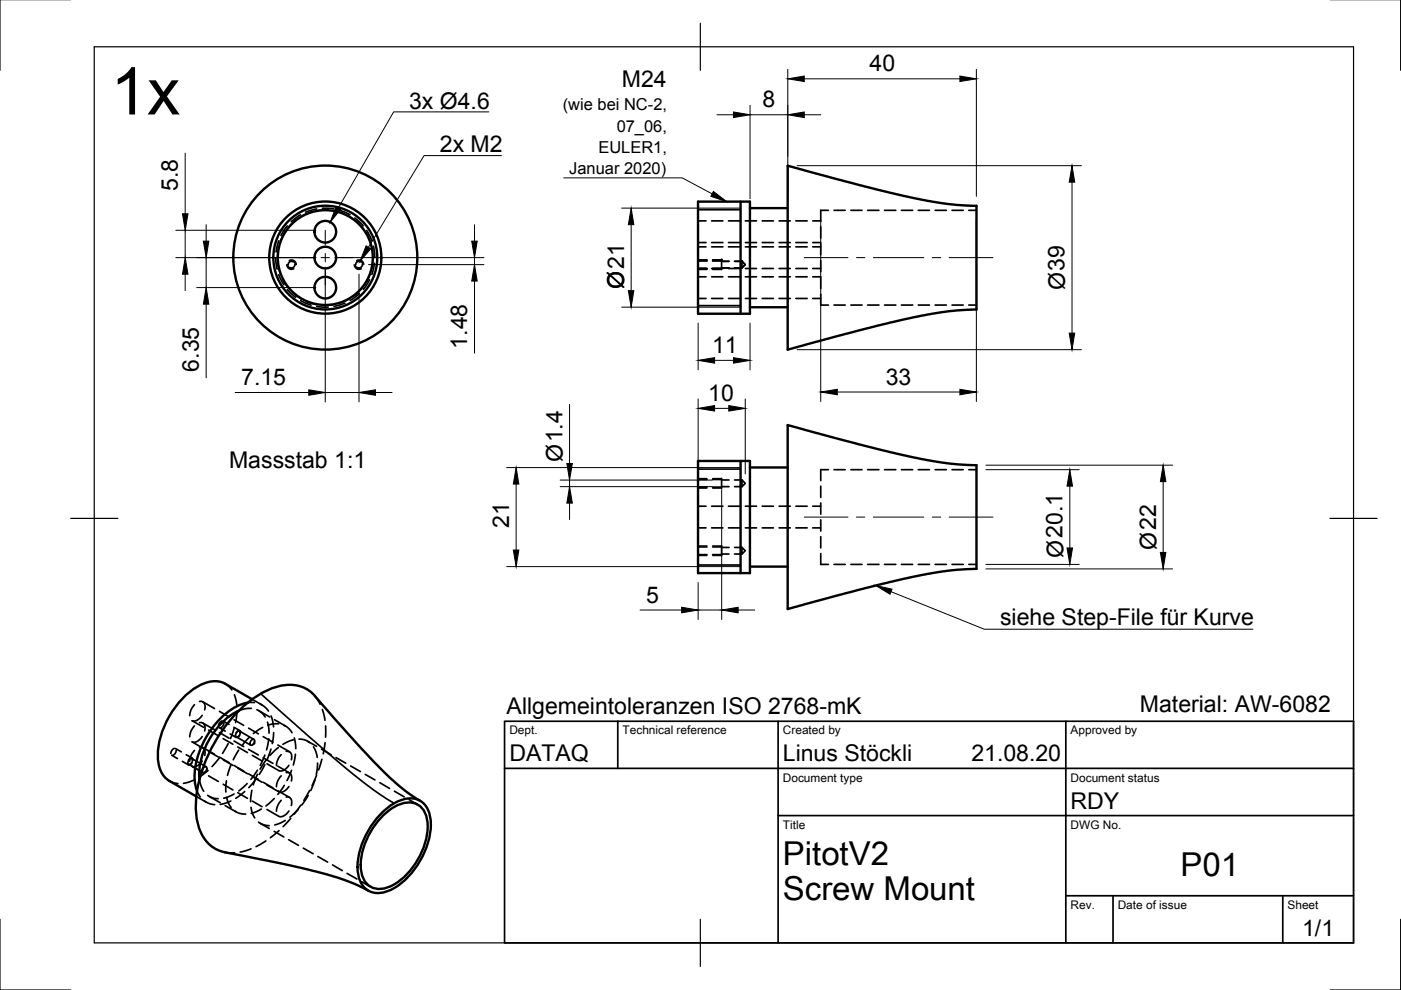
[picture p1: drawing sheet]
<svg xmlns="http://www.w3.org/2000/svg" width="297mm" height="210mm" viewBox="0 0 297 210" stroke-linecap="round" stroke-linejoin="round" font-family="sans-serif">
<!-- layer: Sichtbar -->
<g fill="none" stroke="#000" stroke-width=".51">
<path d="M167 35.1l15.4 4.2 11.4 2.7 6.9 1.2 6.3 .4v22l-6.3 .5-6.9 1.2-11.4 2.7-15.4 4.1zM148 42.7h11v23.8h-11zM157 42.7v23.8M159 44.1h8M159 65.1h8M148 97.7h11v23.8h-11zM157 97.7v23.8M159 99.1h8M167 90.1l15.4 4.2 11.4 2.7 6.9 1.2 6.3 .4v22l-6.3 .4-6.9 1.3-11.4 2.7-15.4 4.1zM159 120.1h8M47.8 145l5.7 3.3M47.8 145a6.1 6.1 0 0 0-6.5 .9 18.5 18.5 0 0 0-7.8 14.8 5.7 5.7 0 0 0 2.4 4.9l5.7 3.3"/>
<path d="M50.7 150.7a15.8 15.8 0 0 0-8.4 14.5M52.6 149a13.4 13.4 0 0 0-8.2 6.3 16 16 0 0 0-2.9 11.6l.3 .8M80.8 172.5a9.3 9.3 0 0 1 6.7-3.2 4.4 4.4 0 0 1 3.8 4.4 16.5 16.5 0 0 1-8.8 15.1 4.4 4.4 0 0 1-6.6-3.8 16.5 16.5 0 0 1 4.9-12.5zM80.8 173.3a9.1 9.1 0 0 1 5.8-3.2 3.9 3.9 0 0 1 4 3.9 15 15 0 0 1-8.1 14 4 4 0 0 1-6-3.4 15.1 15.1 0 0 1 4.3-11.3zM89.1 169.8a52.6 52.6 0 0 1-11.5-10.1l-9.5-10.6a8.4 8.4 0 0 0-4.8-3.7 12 12 0 0 0-9.4 2.6 30.8 30.8 0 0 0-12.4 22.8 10.4 10.4 0 0 0 3.3 8.6 9.4 9.4 0 0 0 4.9 1.7l11.9 2.4 7.8 1.9a38.8 38.8 0 0 1 8.7 3.5"/>
<circle cx="69" cy="54.6" r="11"/>
<circle cx="69" cy="54.6" r="10.1"/>
<circle cx="69" cy="54.6" r="11.9"/>
<circle cx="69" cy="54.6" r="2.3"/>
<circle cx="69" cy="49.1" r="2.3"/>
<circle cx="69" cy="54.6" r="19.5"/>
<circle cx="69" cy="61" r="2.3"/>
</g>
<!-- layer: Verdeckt -->
<g fill="none" stroke="#000" stroke-width=".36">
<path d="M58.5 54.6l.3 2.5M59.1 51l-.6 2.4M59.1 58.2l1.1 2.2M60.9 47.9l-1.3 2M61 56.1a.8 .8 0 0 0 1.2 .7M61.4 55.4a.8 .8 0 0 1 1.2 .7M62.2 55.5a.69 .69 0 0 0-1.1 .6M62.5 56.1a.7 .7 0 0 1-1.1 .6M63.7 45.5l-2 1.5M67.1 44.3l-2.3 .7M68.3 44.1l2.5 .2M72 44.6l2.2 .9"/>
<path d="M75.2 46.2l1.8 1.7M75.3 56.1a.8 .8 0 0 0 1.2 .7M75.7 55.4a.8 .8 0 0 1 1.2 .7M76.5 55.5a.69 .69 0 0 0-1.1 .6M76.8 56.1a.7 .7 0 0 1-1 .6M77.7 48.9l1.1 2.1M78.4 59.3l-1.4 2.1M79.2 52.2l.3 2.4M79.4 55.8l-.6 2.4M148 58.7h1.7M148 52.3h1.7M148 56.9h1.9"/>
<path d="M148 46.8h1.7M148 51.4h1.7M148 55.3h1.9M150.9 58.7h2.4M150.9 52.3h2.4M150.9 56.9h2.4M150.9 46.8h2.4M150.9 51.4h2.4M151.1 55.3h1.9M153 55.1v2M153 55.4h1.6M153 56.8h1.6"/>
<path d="M154.5 58.7h2.3M154.5 52.3h2.3M154.5 56.9h2.3M154.5 46.8h2.3M154.5 51.4h2.3M155.7 55.4h1.6M157.3 55.4v1.4M157.3 55.4l.7 .7-.7 .7M157.3 55.4l.7 .7-.7 .7h-1.6h1.6M158 58.7h2.4M158 52.3h2.4M158 56.9h2.4"/>
<path d="M158 46.8h2.4M158 51.4h2.4M161.6 58.7h2.4M161.6 52.3h2.4M161.6 56.9h2.4M161.6 46.8h2.4M161.6 51.4h2.4M165.2 58.7h2.4M165.2 52.3h2.4M165.2 56.9h2.4M165.2 46.8h2.4M165.2 51.4h2.4"/>
<path d="M168.7 58.7h2.4M168.7 52.3h2.4M168.7 56.9h2.4M168.7 46.8h2.4M168.7 51.4h2.4M172.3 58.7h1.7M172.3 52.3h1.7M172.3 56.9h1.7M172.3 46.8h1.7M172.3 51.4h1.7M174 58.8v2.4M174 55.2v2.4"/>
<path d="M174 51.7v2.3M174 48.1v2.4M175.6 44.6h-1.6v2.3M176.8 44.6h2.4M180.4 44.6h2.4M184 44.6h2.4M187.5 44.6h2.4M191.1 44.6h2.4M194.7 44.6h2.4M198.3 44.6h2.3M201.8 44.6h2.4M205.4 44.6h1.6"/>
<path d="M60.9 61.4l1.8 1.6M63.7 63.7l2.3 1M67.2 65l2.4 .1M73.1 64.3l-2.3 .7M76.2 62.3l-2 1.4M148 63.3h1.7M150.9 63.3h2.4M154.5 63.3h2.3M158 63.3h2.4M161.6 63.3h2.4M165.2 63.3h2.4M168.7 63.3h2.4"/>
<path d="M172.3 63.3h1.7M174 62.4v2.3h1.6M176.8 64.7h2.4M180.4 64.7h2.4M184 64.7h2.4M187.5 64.7h2.4M191.1 64.7h2.4M194.7 64.7h2.4M198.3 64.7h2.3M201.8 64.7h2.4M205.4 64.7h1.6M175.6 99.6h-1.6v2.3"/>
<path d="M176.8 99.6h2.4M180.4 99.6h2.4M184 99.6h2.4M187.5 99.6h2.4M191.1 99.6h2.4M194.7 99.6h2.4M198.3 99.6h2.3M201.8 99.6h2.4M205.4 99.6h1.6M148 107.3h1.7M148 111.9h1.7M148 116h1.9"/>
<path d="M148 117.6h1.9M148 101.7h1.9M148 103.3h1.9M150.9 107.3h2.4M150.9 111.9h2.4M151.1 116h1.9M151.1 117.6h1.9M151.1 101.7h1.9M151.1 103.3h1.9M153 115.7v2.1M153 101.4v2.1M153 101.8h1.6"/>
<path d="M153 103.2h1.6M153 116.1h1.6M153 117.5h1.6M154.5 107.3h2.3M154.5 111.9h2.3M155.7 101.8h1.6M155.7 103.2h1.6M155.7 116.1h1.6M155.7 117.5h1.6M157.3 101.8v1.4M157.3 116.1v1.4M157.3 101.8l.7 .7-.7 .7"/>
<path d="M157.3 116.1l.7 .7-.7 .7M158 107.3h2.4M158 111.9h2.4M161.6 107.3h2.4M161.6 111.9h2.4M165.2 107.3h2.4M165.2 111.9h2.4M168.7 107.3h2.4M168.7 111.9h2.4M172.3 107.3h1.7M172.3 111.9h1.7M174 117.4v2.3h1.6"/>
<path d="M174 113.8v2.4M174 110.2v2.4M174 106.7v2.3M174 103.1v2.4M176.8 119.7h2.4M180.4 119.7h2.4M184 119.7h2.4M187.5 119.7h2.4M191.1 119.7h2.4M194.7 119.7h2.4M198.3 119.7h2.3M201.8 119.7h2.4"/>
<path d="M205.4 119.7h1.6M37 158.7l-.4 .2-.4 .8M37.2 158.7l1.3 .7M37.4 159.1l-.3 .7-.5 .3M40.7 157.3l2.5 1.4M40.7 152.8l2.5 1.4M41.2 159.1l-.7 1.1-.3 1.2M41.2 153.9l-.7 1.2-.3 1.1M41.2 149.4l-.7 1.2-.3 1.1M42.3 158.4a1.13 1.13 0 0 1 1.1 .6 1.13 1.13 0 0 1 0 1.2M42.3 153.2a1.13 1.13 0 0 1 1.1 .6 1.13 1.13 0 0 1 0 1.2M42.3 148.7a1.14 1.14 0 0 1 1.1 .6 1.14 1.14 0 0 1 0 1.2"/>
<path d="M42.9 156.2a1.9 1.9 0 0 1-2.1 1.1M42.9 151.7a1.97 1.97 0 0 1-2.1 1.1M43 158.5l2.5 1.4M43 153.3l2.5 1.4M43 148.8l2.5 1.4M44.2 159.3l2.1 1.2M44.2 154.8l2.1 1.2M46.5 154.3l1.3 .7M46.5 155.3l2.1 1.2M46.5 150.8l2.1 1.2M47.1 152.9l-.5 .3-.3 .7M47.3 156.6l2.1 1.2"/>
<path d="M47.3 152.9l1.3 .7M47.5 153.3l-.3 .7-.5 .3M47.8 145l1.3 1.3M48.4 157.7l-1.2 2M48.8 155.6l1.2 .7M49.6 154.2l1.2 .7M49.6 157.1l2.1 1.2M49.6 152.6l2.1 1.2M49.7 154.3l-.8 2.3M49.7 147.3l.5 2.3M50.1 156.2l3 1.8M50.2 150.8l-.2 2.4"/>
<path d="M50.3 155.2a.4 .4 0 0 1 .6-.1 .4 .4 0 0 1 0 .6l-.1 .1a.46 .46 0 0 1-.6 .5 .46 .46 0 0 1-.1-.8zM50.4 158.4l2.1 1.2M50.6 159l-1.2 2.1M50.8 155.9v.1a.46 .46 0 0 1-.5 .4 .46 .46 0 0 1-.4-.5M50.8 155l3 1.8M51 155.3a.47 .47 0 0 0-.5-.4 .47 .47 0 0 0-.4 .4M52.7 158.9l2.1 1.2M52.7 154.4l2.1 1.2M52.9 156.3l-1.6 1.8M53.3 157a.41 .41 0 0 1 .6-.2 .41 .41 0 0 1 0 .7l-.2 .2a.41 .41 0 0 1-.6 .3 .41 .41 0 0 1 0-.7zM53.3 150.2l-1.4 .1-1.2 .4M53.5 148.3l2.1 1.2"/>
<path d="M54 149h-1.4M54 157.1v.6l-.5 .2M54.5 150.5l1.1 .7 .6 .8M54.9 150.7l2.3 1.3M55.1 149.3l.9 .4 .9 1.1M55.7 154.2l-2 1.3M55.8 156.2l2.1 1.2M56.7 153.1l.3 2.3M57 156.6l-.5 2.4M57.4 158.8l-.8 2.3M57.5 151.8l.5 2.3M58 155.3l-.3 2.4"/>
<path d="M58.2 152.6l2.3 1.3M58.9 158l2.5 1.4M59 158.5l-1.7 1.7M59.1 153.5h-.9l-1.4 .3M60.2 153.8l1.1 .7 .6 .9M60.7 159.3a1.14 1.14 0 0 1 1.1 .6 1.14 1.14 0 0 1 0 1.2M62.2 156.9l-2.2 .9M62.4 156.4l.3 2.3M62.6 159.9l-.4 2.3M63.4 156.7h.4a3.1 3.1 0 0 1 1.8 .8M65.3 157.2l1.8 1M66.5 158.3l.5 1.1 .3 1.2"/>
<path d="M66.8 147.6l1.1 1.7M68.2 158.8l2 1.2M68.3 150.4l.6 2.3M68.9 157.5l-.4 2.3M69 153.9v2.4M35.9 165.6l1.1 .4 .7 .1M36.4 160.1l1.2 .7M38.7 161.4l1.2 .8M39.5 160l1.2 .7M40 162l3 1.8M40.1 161.1a.41 .41 0 0 1 .6-.2 .41 .41 0 0 1 0 .6l-.2 .4a.41 .41 0 0 1-.6 .1 .41 .41 0 0 1 0-.7zM40.7 161.7v.1a.46 .46 0 0 1-.5 .4 .46 .46 0 0 1-.4-.4"/>
<path d="M40.7 160.8l3 1.8M40.7 162.5l2.5 1.4M40.9 161.1a.47 .47 0 0 0-.5-.4 .47 .47 0 0 0-.4 .4M41.2 165.4l-2.3 .7M41.6 168.9l2.1 1.2M41.8 167.7l.7 1.3M42.3 165.2l.3 1.3 .6 1.3M42.9 161.4a1.91 1.91 0 0 1-2.1 1.1M43.2 162.8a.42 .42 0 0 1 .6-.1 .42 .42 0 0 1 0 .6l-.1 .1a.45 .45 0 0 1-.7 .4 .45 .45 0 0 1 0-.8zM43.3 169.8l.8 .5 1.4 .3M43.9 162.9v.6l-.5 .3M44 168.6l1.3 .6 .9 .1"/>
<path d="M44.1 163.4l-1.9 1.4M44.2 164.5l2.1 1.2M44.4 168.9l2.3 1.3M46.5 160.7l-1.5 1.8M46.5 160.5l2.1 1.2M47.3 166.3l2.1 1.2M47.3 161.1l2.1 1.2M47.7 170.8l2.3 1.3M48 165.6l-.1 2.3M48 169.1l.3 .9 .7 1.2M48.9 169.8l-2.2 .8M49 162.2l-.8 2.2"/>
<path d="M49.6 162.3l2.1 1.2M49.6 168.4l-2.2 .8M49.8 172a3.4 3.4 0 0 0 2.3 .6M50.4 168.1l2.1 1.2M50.4 162.9l2.1 1.2M51.9 167.8l-1.9 1.5M52.4 166.1l-1.8 1.6M52.7 164.1l2.1 1.2M53.2 180l-2.3 .7M53.2 171.2l.4 1.4 .4 .8M53.4 167.6l-.3 2.4M53.5 169.9l2.1 1.1"/>
<path d="M53.5 164.7l2.1 1.2M53.5 160.2l2.1 1.1M54.3 165.2l-1.6 1.8M54.6 164.2l-.9 2.2M54.6 163.3l-1.4 1.9M54.8 174.3l1.1 .6 1.2 .2M55.2 174.6l1.9 1.1M55.4 171.5l-2.1 1M55.8 165.9l2.1 1.2M55.8 160.7l2.1 1.2M56.2 160.1l-1 2.2M56.2 162.2l-1.3 2"/>
<path d="M56.4 178.3l-2.1 1.2M56.5 161.1l-1.4 2M56.6 171.6l2.5 1.5M56.6 166.4l2.5 1.5M56.6 161.9l2.5 1.5M58.1 176.3l2.1 1.2M58.1 169.3l-1.7 1.6M58.9 167.7l2.5 1.4M58.9 162.4l2.5 1.5M59.2 176.1l-1.9 1.5M59.6 164.5l-.7 1.1-.3 1.2M59.6 169.7l-.7 1.2-.3 1.1"/>
<path d="M59.6 160l-.7 1.2-.3 1.1M60.3 166.5l-1.4 1.9M60.5 174l-2.2 .9M60.7 163.8a.98 .98 0 0 1 1 .3 .98 .98 0 0 1 .1 1v.5M60.7 169a.99 .99 0 0 1 1.1 1.3v.5M61.2 178l2.1 1.2M61.3 166.8a1.92 1.92 0 0 1-2.2 1.1M61.3 172a1.98 1.98 0 0 1-2.2 1.1M61.3 162.3a1.91 1.91 0 0 1-2.2 1.1M61.6 173.5l-1.6 1.8M61.8 163.3l-.9 2.2M63.2 171.6l-1.7 1.7"/>
<path d="M63.8 170.7l-1.4 1.9M64.3 179.8l2.1 1.2M65.3 168.7l-1.3 2M65.6 167.6l-1.2 2.1M66.8 165.4l-.9 2.2M67.1 164.4l-.9 2.2M67.3 161.8l-.2 2.4M68.2 161l-.7 2.3M71.2 160.6l2.1 1.2M74.3 162.4l2.1 1.2M77.4 164.2l2.1 1.2M80.5 166l2.1 1.2"/>
<path d="M83.6 167.8l2.1 1.1M86.7 169.5l1.9 1.1M47.7 180.7l2 .1M67.4 181.6l2.1 1.2M70.5 183.4l2.1 1.2M73.6 185.2l2.1 1.2M76.7 187l1.8 1"/>
</g>
<!-- layer: Verdeckt schmal -->
<g fill="none" stroke="#000" stroke-width=".25">
<path d="M58.9 55.8l.5 2.3M59.1 52.3l-.3 2.3M59.9 59.2l1.3 1.9M60.5 49.1l-1.1 2.1M60.8 56.1a1.03 1.03 0 0 0 1.5 .9M61.3 55.2a1.05 1.05 0 0 1 1.5 .9M62.9 46.5l-1.7 1.6M66 44.9l-2.1 .9M69.6 44.5l-2.4 .1M70.7 44.6l2.3 .7M74.1 45.8l1.8 1.5M75.1 56.1a1.03 1.03 0 0 0 1.5 .9"/>
<path d="M75.6 55.2a1.05 1.05 0 0 1 1.6 .9M76.8 48.1l1.2 2M78.5 51.2l.6 2.3M78.5 58.1l-1.1 2.1M79.1 54.6l-.3 2.4M148 55.1h1.9M148 57.1h1.9M151.1 55.1h1.9M151.1 57.1h1.9M62 62l1.9 1.4M64.9 64l2.3 .6M70.7 64.6l-2.4 .2"/>
<path d="M74 63.5l-2.1 .9M76.7 61.2l-1.7 1.6M148 115.7h1.9M148 117.8h1.9M148 101.4h1.9M148 103.5h1.9M151.1 115.7h1.9M151.1 117.8h1.9M151.1 101.4h1.9M151.1 103.5h1.9"/>
</g>
<!-- layer: Verdeckt -->
<g fill="#000" stroke="#000" stroke-width=".21">
<circle cx="153" cy="55.1" r=".17"/>
<circle cx="157.3" cy="55.4" r=".17"/>
</g>
<!-- layer: Sichtbar schmal -->
<path d="M148 44.5h9M148 64.8h9M148 99.5h9M148 119.8h9M55.3 147.1l13.8 12.2 5.8 4.9 4.2 3.2 4.5 2.9" fill="none" stroke="#000" stroke-width=".36"/>
<!-- layer: Border -->
<path d="M0 -.1v15M297 -.1v15M20 9.9h267v190h-267zM148.5 4.9v10M15 109.9h10M282 109.9h10M0 194.9v15h15M148.5 194.9v10M297 194.9v15h-15" fill="none" stroke="#000" stroke-width=".25"/>
<!-- layer: TitleBlock -->
<path d="M107 152.9h180v47h-180zM131 152.9v10M165 152.9v47M226 152.9v47M107 162.9h180M165 172.9h122M226 189.9h61M236 189.9v10M272 189.9v10" fill="none" stroke="#000" stroke-width=".36"/>
<!-- layer: Dimensions -->
<g fill="none" stroke="#000" stroke-width=".21">
<path d="M167 14.7v27.4M170.5 16.7h33M207 14.7v26.9M39.3 32.5v12.8M152 24.3h3.5M159 22.3v19.8M159 24.3h8M169 35.1h60.3M170.5 24.3h3.5M227.3 38.6v32M37.3 54.6h29.7M37.3 48.8h29.7"/>
<path d="M39.3 48.8v5.8M39.3 58.1v3.5M43.7 47.6v3.5M43.7 54.6v6.4M69 56.6v28.6M71 54.6h31.6M76.1 58.1v27.1M78.1 56.1h24.5M100.6 47.6v3.5M100.6 54.6v1.5M100.6 59.6v15.3M131.8 44.1h25.2"/>
<path d="M133.8 47.6v14M174 46.6v38.5M207 46.6v38.5M41.7 61h25.3M43.7 64.5v15.6M131.8 65.1h25.2M148 68.5v9.9M151.5 76.4h4M159 68.5v9.9M169 74.1h60.3M49.9 83.2h15.6M69 83.2h7.1"/>
<path d="M79.6 83.2h3.5M107.4 99.1h49.6M120.8 85.7v12.6M148 84.6v34.9M151.5 86.6h3M158 84.6v15.9M177.5 83.1h26M209 99.6h19.8M209 98.6h39.6M109.4 102.6v14M118.8 103.2h32.2M118.8 101.8h32.2"/>
<path d="M120.8 101.8v1.4M120.8 106.7v3.5M153 103.8v27.6M209 119.7h19.8M226.8 103.1v13.1M246.6 102.1v15M107.4 120.1h49.6M135.7 129.3h8.8M148 123.5v7.9M148 129.3h5M156.5 129.3h3.5M209 120.6h39.6"/>
</g>
<g fill="#000" stroke="#000" stroke-width=".21">
<path d="M167 16.7l3.5-.6v1.2zM203.5 16.1l3.5 .6-3.5 .6zM155.5 23.7l3.5 .6-3.5 .6zM167 24.3l3.5-.6v1.2zM227.3 35.1l.6 3.5h-1.2zM39.3 54.6l.6 3.5h-1.2zM38.7 45.3h1.2l-.6 3.5zM43.1 51.1h1.2l-.6 3.5zM100 51.1h1.2l-.6 3.5zM100.6 56.1l.6 3.5h-1.2zM133.8 44.1l.6 3.5h-1.2zM43.7 61l.6 3.5h-1.2z"/>
<path d="M133.2 61.6h1.2l-.6 3.5zM148 76.4l3.5-.6v1.2zM155.5 75.8l3.5 .6-3.5 .6zM226.7 70.6h1.2l-.6 3.5zM65.5 82.6l3.5 .6-3.5 .6zM76.1 83.2l3.5-.6v1.2zM120.2 98.3h1.1l-.5 3.5zM148 86.6l3.5-.6v1.2zM154.5 86l3.5 .6-3.5 .6zM174 83.1l3.5-.6v1.2zM203.5 82.5l3.5 .6-3.5 .6zM109.4 99.1l.6 3.5h-1.2z"/>
<path d="M108.8 116.6h1.2l-.6 3.5zM120.8 103.2l.5 3.5h-1.1zM226.8 99.6l.6 3.5h-1.2zM226.2 116.2h1.2l-.6 3.5zM246 117.1h1.2l-.6 3.5zM246.6 98.6l.6 3.5h-1.2zM144.5 128.7l3.5 .6-3.5 .6zM153 129.3l3.5-.6v1.2z"/>
</g>
<!-- layer: Annotations -->
<path d="M71.3 43.8l1 .5-2.3 2.8zM77.6 52.1l1 .6-2.3 2.7zM151.3 40.6l2.8 2.1-3.4-1.1zM185.7 124.1l3.4 .8-.4 1.1z" fill="#000" stroke="#000" stroke-width=".21"/>
<path d="M103.7 23.7h-20.2l-11.7 20.4M106.3 33h-16.4l-11.8 19.4M119.5 37.7h25.1l6.4 3.4M188.9 125.4l19.8 8h56.9" fill="none" stroke="#000" stroke-width=".21"/>
<!-- layer: Center Lines -->
<g fill="none" stroke="#000" stroke-width=".21">
<path d="M63.2 54.6h3.1M68.1 54.6h1.7M69 48.8v3.2M69 53.7v1.8M69 57.3v3.1M71.6 54.6h3.2M170.5 54.6h9.3M181.6 54.6h1.8M185.2 54.6h10.7M197.7 54.6h1.8M201.2 54.6h9.3M170.5 109.6h9.3"/>
<path d="M181.6 109.6h1.8M185.2 109.6h10.7M197.7 109.6h1.8M201.2 109.6h9.3"/>
</g>
<text font-size="14" x="23.4" y="24.3">1x</text>
<g font-size="7">
<text x="166" y="183.4">PitotV2</text>
<text x="250.3" y="185.8">P01</text>
<text x="166" y="190.9">Screw Mount</text>
</g>
<g font-size="4.9">
<text x="184.4" y="15.1">40</text>
<text x="86.7" y="23">3x Ø4.6</text>
<text x="131.8" y="18.5">M24</text>
<text x="161.7" y="22.8">8</text>
<text x="93.3" y="32.3">2x M2</text>
<text x="37.7" y="40.5" transform="rotate(-90 37.7 40.5)">5.8</text>
<text x="128.8" y="57.5" transform="rotate(90 128.8 57.5)">Ø</text>
<text x="132.3" y="57" transform="rotate(-90 132.3 57)">21</text>
<text x="222.3" y="57.7" transform="rotate(90 222.3 57.7)">Ø</text>
<text x="225.7" y="57.4" transform="rotate(-90 225.7 57.4)">39</text>
<text x="99" y="73.9" transform="rotate(-90 99 73.9)">1.48</text>
<text x="151" y="74.9">11</text>
<text x="42.1" y="78.8" transform="rotate(-90 42.1 78.8)">6.35</text>
<text x="51.1" y="81.7">7.15</text>
<text x="187.8" y="81.5">33</text>
<text x="150.2" y="85">10</text>
<text x="115.8" y="94.1" transform="rotate(90 115.8 94.1)">Ø</text>
<text x="119.3" y="93.8" transform="rotate(-90 119.3 93.8)">1.4</text>
<text x="48.6" y="99.3">Massstab 1:1</text>
<text x="107.9" y="112" transform="rotate(-90 107.9 112)">21</text>
<text x="222" y="114.5" transform="rotate(90 222 114.5)">Ø</text>
<text x="225.3" y="114" transform="rotate(-90 225.3 114)">20.1</text>
<text x="245.2" y="116.5" transform="rotate(-90 245.2 116.5)">Ø22</text>
<text x="137" y="127.8">5</text>
<text x="212" y="132.4">siehe Step-File für Kurve</text>
<text x="107.4" y="151.3">Allgemeintoleranzen ISO 2768-mK</text>
<text x="241.7" y="150.9">Material: AW-6082</text>
<text x="108" y="161.4">DATAQ</text>
<text x="166" y="161.4">Linus Stöckli</text>
<text x="206" y="161.4">21.08.20</text>
<text x="227" y="171.4">RDY</text>
<text x="276.1" y="198.5">1/1</text>
</g>
<g font-size="3.5">
<text x="119.3" y="23.4">(wie bei NC-2,</text>
<text x="130.7" y="27.9">07_06,</text>
<text x="126.9" y="32.4">EULER1,</text>
<text x="120.7" y="37">Januar 2020)</text>
</g>
<g font-size="2.5">
<text x="108" y="155.7">Dept.</text>
<text x="132" y="155.7">Technical reference</text>
<text x="166" y="155.7">Created by</text>
<text x="227" y="155.7">Approved by</text>
<text x="166" y="165.7">Document type</text>
<text x="227" y="165.7">Document status</text>
<text x="166" y="175.7">Title</text>
<text x="227" y="175.7">DWG No.</text>
<text x="227" y="192.7">Rev.</text>
<text x="237" y="192.7">Date of issue</text>
<text x="273" y="192.7">Sheet</text>
</g>
</svg>
